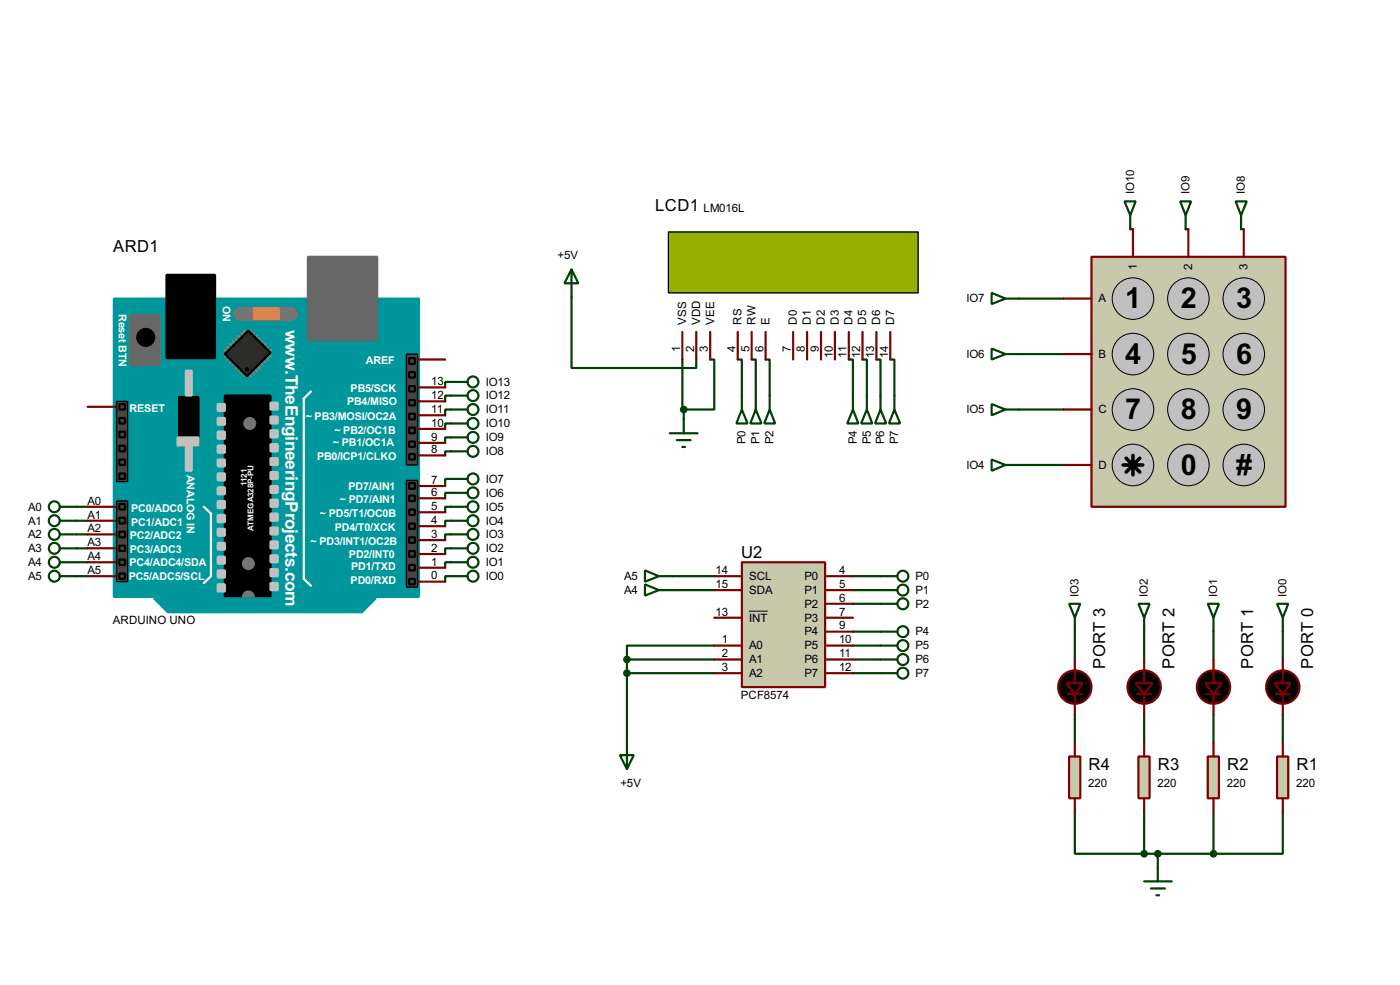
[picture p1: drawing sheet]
<svg xmlns="http://www.w3.org/2000/svg" width="256mm" height="180mm" viewBox="0 0 256 180" stroke-linecap="round" stroke-linejoin="round" font-family="sans-serif">
<g fill="none" stroke="#004000" stroke-width=".4">
<path d="M104.7 54.4v13h22.9v-1.6M186.7 54.7h8.2M207.1 42h.5M217.2 42h.5M227.4 42h.5M82.6 69.9h-1v1M82.6 72.4h-1v1.1M82.6 75h-1v1M82.6 77.5h-1v1M125 65.8v9.2h.3M125.3 75v1.8M130.1 65.8h.8v9.2h-5.6"/>
<path d="M135.2 65.8h.7v6.6M137.7 65.8h.8v6.6M140.3 65.8h.7v6.6M155.5 65.8h.8v6.6M158 65.8h.8v6.6M160.6 65.8h.7v6.6M163.1 65.8h.8v6.6M186.7 64.8h8.2M186.7 75h8.2M14 97.8h2.1M14 95.3h2.1M14 92.8h2.1"/>
<path d="M82.6 80.1h-1v1M82.6 82.6h-1v.8M82.6 87.7h-1v1.3M82.6 90.2h-1v1M82.6 92.8h-1v1M82.6 95.3h-1v1M82.6 97.8h-1v1.1M186.7 85.1h8.2M14 105.5h2.1M14 102.9h2.1M14 100.4h2.1M82.6 100.4h-1v1"/>
<path d="M82.6 102.9h-1v1M82.6 105.5h-1v1M123.2 105.5h7.7M123.2 108h7.7M130.9 118.2h-16v2.5M156.3 105.5h5M156.3 118.2h5M156.3 115.6h5M156.3 108h5M156.3 110.5h5M196.9 115.6v5.1M209.6 115.6v5.1"/>
<path d="M222.3 115.6v5.1M235 115.6v5.1M114.9 123.2h16M114.9 120.7h16M114.9 120.7v15M156.3 123.2h5M156.3 120.7h5M196.9 130.9v5M209.6 130.9v5M222.3 130.9v5M235 130.9v5M196.9 148.6v7.7h12.7"/>
<path d="M209.6 148.6v7.7M209.6 156.3h12.7M212.1 156.3v2.5M222.3 148.6v7.7M235 148.6v7.7h-12.7"/>
</g>
<path d="M20.9 54.7h55.9v54.6h-55.9z" fill="#00979c" stroke="#00979c" stroke-width=".4"/>
<g fill="#686767" stroke="#686767" stroke-width=".4">
<path d="M56.4 47h12.7v15.3h-12.7z"/>
<path d="M23.9 57.7h5.4v9.2h-5.4z"/>
</g>
<path d="M30.5 50.3h8.9v15.3h-8.9zM32.8 72.7h3.6v8.9h-3.6zM41.2 72.4h8.4v36.9h-8.4z" fill="#000" stroke="#000" stroke-width=".4"/>
<path d="M57 71.7l-1.3 1.3v33l1.3 1.2M37.4 92.8l1.3 1.2v11.5l-1.3 1.2" fill="none" stroke="#fff" stroke-width=".4"/>
<g fill="#c0c0c0" stroke="#c0c0c0" stroke-width=".4">
<path d="M49.6 73.7h1.3v1.3h-1.3z"/>
<path d="M49.6 76.3h1.3v1.2h-1.3z"/>
<path d="M49.6 78.8h1.3v1.3h-1.3z"/>
<path d="M49.6 81.3h1.3v1.3h-1.3z"/>
<path d="M49.6 83.9h1.3v1.2h-1.3z"/>
<path d="M49.6 86.4h1.3v1.3h-1.3z"/>
<path d="M49.6 89h1.3v1.2h-1.3z"/>
<path d="M49.6 91.5h1.3v1.3h-1.3z"/>
<path d="M49.6 94h1.3v1.3h-1.3z"/>
<path d="M49.6 96.6h1.3v1.2h-1.3z"/>
<path d="M49.6 99.1h1.3v1.3h-1.3z"/>
<path d="M49.6 101.7h1.3v1.2h-1.3z"/>
<path d="M49.6 104.2h1.3v1.3h-1.3z"/>
<path d="M49.6 106.7h1.3v1.3h-1.3z"/>
<path d="M39.9 74h1.3v1.2h-1.3z"/>
<path d="M39.9 76.5h1.3v1.3h-1.3z"/>
<path d="M39.9 79h1.3v1.3h-1.3z"/>
<path d="M39.9 81.6h1.3v1.3h-1.3z"/>
<path d="M39.9 84.1h1.3v1.3h-1.3z"/>
<path d="M39.9 86.7h1.3v1.2h-1.3z"/>
<path d="M39.9 89.2h1.3v1.3h-1.3z"/>
<path d="M39.9 91.7h1.3v1.3h-1.3z"/>
<path d="M39.9 94.3h1.3v1.3h-1.3z"/>
<path d="M39.9 96.8h1.3v1.3h-1.3z"/>
<path d="M39.9 99.4h1.3v1.2h-1.3z"/>
<path d="M39.9 101.9h1.3v1.3h-1.3z"/>
<path d="M39.9 104.4h1.3v1.3h-1.3z"/>
<path d="M39.9 107h1.3v1.3h-1.3z"/>
<path d="M32.6 80.1h3.8v1.5h-3.8z"/>
<path d="M34.1 67.9h1v4.5h-1z"/>
<path d="M34.1 81.6h1v4.6h-1z"/>
</g>
<circle cx="26.7" cy="61.8" r="1.55" fill="#000" stroke="#000" stroke-width=".4"/>
<path d="M44 57.5h9.4" fill="none" stroke="#757575" stroke-width="2.6"/>
<path d="M46.5 56.4h4.6v2.1h-4.6z" fill="#ff8000" stroke="#ff8000" stroke-width=".4"/>
<g fill="none" stroke="#808080" stroke-width=".45">
<path d="M41.2 64.1l.5 .5M41.7 63.6l.5 .5M41.7 64.8l-.5 .5M42.2 63l.5 .6M42.2 65.3l-.5 .5M42.7 62.5l.5 .5M42.7 65.8l-.5 .5M43.2 62l.5 .5M43.2 66.3l-.5 .6M43.7 61.5l.6 .5M43.7 66.9l-.5 .5M44.3 61l.5 .5"/>
<path d="M44.3 67.4l-.6 .5M44.8 60.5l.5 .5M44.8 67.9l-.5 .5M45.3 68.4l-.5 .5M45.5 68.4l.5 .5M46 67.9l.5 .5M46 60.5l-.5 .5M46.5 67.4l.5 .5M46.5 61l-.5 .5M47 66.9l.6 .5M47 61.5l-.5 .5M47.6 66.3l.5 .6"/>
<path d="M47.6 62l-.6 .5M48.1 65.8l.5 .5M48.1 62.5l-.5 .5M48.6 65.3l.5 .5M48.6 63l-.5 .6M49.1 64.8l.5 .5M49.1 63.6l-.5 .5M49.6 64.1l-.5 .5"/>
</g>
<path d="M41.2 64.8l4.3-4.3 4.1 4.1-4.3 4.3z" fill-rule="evenodd" fill="#2c2c2c" stroke="#000" stroke-width=".4"/>
<circle cx="45.2" cy="67.6" r=".3" fill="#000" stroke="#000" stroke-width=".18"/>
<path d="M74.5 64.8h2v20.3h-2z" fill="#464646" stroke="#000" stroke-width=".25"/>
<circle cx="45.5" cy="103.2" r="1.1" fill="#757575" stroke="#757575" stroke-width=".18"/>
<g fill="#464646" stroke="#000" stroke-width=".4">
<path d="M75 65.6h1v1h-1z"/>
<path d="M75 70.7h1v1h-1z"/>
<path d="M75 73.2h1v1h-1z"/>
<path d="M75 75.7h1v1.1h-1z"/>
<path d="M75 78.3h1v1h-1z"/>
<path d="M75 80.8h1v1h-1z"/>
<path d="M75 68.1h1v1h-1z"/>
<path d="M75 83.1h1v1h-1z"/>
</g>
<g fill="#757575" stroke="#757575" stroke-width=".18">
<circle cx="45.7" cy="77.5" r="1.1"/>
<circle cx="45.5" cy="109.3" r="1.1"/>
</g>
<path d="M28.2 109.5h40.7l-2.6 2.6h-35.5z" fill-rule="evenodd" fill="#00979c" stroke="#00979c" stroke-width=".4"/>
<g fill="#464646" stroke="#000" stroke-width=".25">
<path d="M21.4 73.5h2v14.7h-2z"/>
<path d="M74.5 87.9h2v19.6h-2z"/>
<path d="M21.4 91.7h2v14.8h-2z"/>
</g>
<g fill="#464646" stroke="#000" stroke-width=".4">
<path d="M21.9 76.5h1v1h-1z"/>
<path d="M21.9 81.6h1v1h-1z"/>
<path d="M21.9 86.7h1v1h-1z"/>
<path d="M21.9 84.1h1v1h-1z"/>
<path d="M21.9 79h1v1.1h-1z"/>
<path d="M21.9 74h1v1h-1z"/>
<path d="M75 88.4h1v1.1h-1z"/>
<path d="M75 90.7h1v1h-1z"/>
<path d="M75 93.3h1v1h-1z"/>
<path d="M75 95.8h1v1h-1z"/>
<path d="M75 98.4h1v1h-1z"/>
<path d="M75 100.9h1v1h-1z"/>
<path d="M75 103.4h1v1h-1z"/>
<path d="M75 106h1v1h-1z"/>
<path d="M21.9 92.3h1v1h-1z"/>
<path d="M21.9 94.8h1v1h-1z"/>
<path d="M21.9 97.3h1v1.1h-1z"/>
<path d="M21.9 99.9h1v1h-1z"/>
<path d="M21.9 102.4h1v1h-1z"/>
<path d="M21.9 105h1v1h-1z"/>
</g>
<g fill="none" stroke="#800000" stroke-width=".4">
<path d="M16.1 74.5h5M76.5 78.5h5.1M76.5 76h5.1M76.5 73.5h5.1M76.5 70.9h5.1M76.5 65.8h5.1M16.1 97.8h5M16.1 95.3h5M16.1 92.8h5M76.5 98.9h5.1M76.5 96.3h5.1M76.5 93.8h5.1"/>
<path d="M76.5 91.2h5.1M76.5 89h5.1M76.5 83.4h5.1M76.5 81.1h5.1M16.1 105.5h5M16.1 102.9h5M16.1 100.4h5M76.5 106.5h5.1M76.5 103.9h5.1M76.5 101.4h5.1"/>
</g>
<g fill="none" stroke="#004000" stroke-width=".4">
<path d="M82.6 69.9h3.1M82.6 72.4h3.1M82.6 75h3.1M82.6 77.5h3.1M82.6 80.1h3.1M82.6 82.6h3.1M82.6 87.7h3.1M82.6 90.2h3.1M82.6 92.8h3.1M82.6 95.3h3.1M82.6 97.8h3.1M82.6 100.4h3.1"/>
<path d="M82.6 102.9h3.1M82.6 105.5h3.1"/>
<circle cx="86.6" cy="75" r="1"/>
<circle cx="86.6" cy="72.4" r="1"/>
<circle cx="86.6" cy="69.9" r="1"/>
<circle cx="86.6" cy="77.5" r="1"/>
<circle cx="86.6" cy="97.8" r="1"/>
<circle cx="86.6" cy="90.2" r="1"/>
<circle cx="86.6" cy="95.3" r="1"/>
<circle cx="86.6" cy="82.6" r="1"/>
<circle cx="86.6" cy="87.7" r="1"/>
<circle cx="86.6" cy="92.8" r="1"/>
<circle cx="86.6" cy="80.1" r="1"/>
<circle cx="86.6" cy="105.5" r="1"/>
<circle cx="86.6" cy="100.4" r="1"/>
<circle cx="86.6" cy="102.9" r="1"/>
</g>
<path d="M122.5 42.5h45.7v11.1h-45.7z" fill="#96af00" stroke="#000" stroke-width=".25"/>
<g fill="none" stroke="#800000" stroke-width=".4">
<path d="M125 60.8v5M127.6 60.8v5M130.1 60.8v5M135.2 60.8v5M137.7 60.8v5M140.3 60.8v5M145.3 60.8v5M147.9 60.8v5M150.4 60.8v5M153 60.8v5M155.5 60.8v5M158 60.8v5"/>
<path d="M160.6 60.8v5M163.1 60.8v5"/>
</g>
<g fill="none" stroke="#004000" stroke-width=".4">
<path d="M104.7 49.3l1.3 2.6h-2.6zM104.7 49.3v5.1M122.7 79.3h5.1M125.3 76.8v2.5M135.9 75l1.1 2.5h-2.1zM135.9 72.4v2.6M138.5 75l1 2.5h-2zM138.5 72.4v2.6M141 75l1 2.5h-2zM141 72.4v2.6M156.3 75l1 2.5h-2.1zM156.3 72.4v2.6"/>
<path d="M158.8 75l1 2.5h-2zM158.8 72.4v2.6M161.3 75l1.1 2.5h-2.1zM161.3 72.4v2.6M163.9 75l1 2.5h-2zM163.9 72.4v2.6M11 97.8h3M11 95.3h3M11 92.8h3M124 80.6h2.5M125 81.8h.5M11 105.5h3"/>
<path d="M11 102.9h3M11 100.4h3"/>
<circle cx="9.9" cy="95.3" r="1"/>
<circle cx="9.9" cy="97.8" r="1"/>
<circle cx="9.9" cy="92.8" r="1"/>
<circle cx="9.9" cy="102.9" r="1"/>
<circle cx="9.9" cy="105.5" r="1"/>
<circle cx="9.9" cy="100.4" r="1"/>
</g>
<circle cx="125.2" cy="75" r=".5" fill="#004000" stroke="#004000" stroke-width=".4"/>
<path d="M200 47h35.5v45.8h-35.5z" fill="#c8c8aa" stroke="#800000" stroke-width=".4"/>
<g fill="#c0c0c0" stroke="#000" stroke-width=".18">
<circle cx="207.5" cy="54.7" r="3.8"/>
<circle cx="217.7" cy="54.7" r="3.8"/>
<circle cx="227.8" cy="54.7" r="3.8"/>
<circle cx="207.5" cy="64.8" r="3.8"/>
<circle cx="217.7" cy="64.8" r="3.8"/>
<circle cx="227.8" cy="64.8" r="3.8"/>
<circle cx="207.5" cy="75" r="3.8"/>
<circle cx="217.7" cy="75" r="3.8"/>
<circle cx="227.8" cy="75" r="3.8"/>
<circle cx="207.5" cy="85.1" r="3.8"/>
<circle cx="217.7" cy="85.1" r="3.8"/>
<circle cx="227.8" cy="85.1" r="3.8"/>
</g>
<path d="M205.8 85.1h3.6M206.3 83.9l2.5 2.5M207.6 83.4v3.5M208.8 83.9l-2.5 2.5" fill="none" stroke="#000" stroke-width=".65"/>
<path d="M194.9 54.7h5.1M207.6 42v5M217.7 42v5M227.9 42v5M194.9 64.8h5.1M194.9 75h5.1M194.9 85.1h5.1" fill="none" stroke="#800000" stroke-width=".4"/>
<g fill="none" stroke="#004000" stroke-width=".4">
<path d="M206 36.9h2.1l-1 2.5zM207.1 39.4v2.6M216.2 36.9h2l-1 2.5zM217.2 39.4v2.6M226.4 36.9h2l-1 2.5zM227.4 39.4v2.6M181.7 53.6l2.5 1.1-2.5 1zM184.2 54.7h2.5M181.7 63.8l2.5 1-2.5 1zM181.7 74l2.5 1-2.5 1zM184.2 64.8h2.5M184.2 75h2.5"/>
<path d="M181.7 84.1l2.5 1-2.5 1.1zM184.2 85.1h2.5"/>
</g>
<path d="M234 138.5h2v7.6h-2z" fill="#c8c8aa" stroke="#800000" stroke-width=".4"/>
<path d="M233.7 127.1h2.6M235 120.7v4.3M235 127.1v3.8M235 135.9v2.6M235 146.1v2.5" fill="none" stroke="#800000" stroke-width=".4"/>
<g fill="#000" stroke="#800000" stroke-width=".4">
<path d="M233.5 125h3l-1.5 2.1z"/>
<circle cx="235" cy="125.8" r="3.1"/>
</g>
<path d="M234 110.5h2l-1 2.6zM235 113.1v2.5M212.1 158.8v2.5M209.6 161.3h5.1M210.9 162.6h2.5M211.9 163.9h.5" fill="none" stroke="#004000" stroke-width=".4"/>
<path d="M221.3 138.5h2v7.6h-2z" fill="#c8c8aa" stroke="#800000" stroke-width=".4"/>
<path d="M221 127.1h2.6M222.3 120.7v4.3M222.3 127.1v3.8M222.3 135.9v2.6M222.3 146.1v2.5" fill="none" stroke="#800000" stroke-width=".4"/>
<g fill="#000" stroke="#800000" stroke-width=".4">
<path d="M220.8 125h3l-1.5 2.1z"/>
<circle cx="222.3" cy="125.8" r="3.1"/>
</g>
<path d="M221.3 110.5h2l-1 2.6zM222.3 113.1v2.5" fill="none" stroke="#004000" stroke-width=".4"/>
<path d="M208.6 138.5h2v7.6h-2z" fill="#c8c8aa" stroke="#800000" stroke-width=".4"/>
<path d="M208.3 127.1h2.6M209.6 120.7v4.3M209.6 127.1v3.8M209.6 135.9v2.6M209.6 146.1v2.5" fill="none" stroke="#800000" stroke-width=".4"/>
<g fill="#000" stroke="#800000" stroke-width=".4">
<path d="M208.1 125h3l-1.5 2.1z"/>
<circle cx="209.6" cy="125.8" r="3.1"/>
</g>
<path d="M208.6 110.5h2l-1 2.6zM209.6 113.1v2.5" fill="none" stroke="#004000" stroke-width=".4"/>
<path d="M195.9 138.5h2v7.6h-2z" fill="#c8c8aa" stroke="#800000" stroke-width=".4"/>
<path d="M195.6 127.1h2.6M196.9 120.7v4.3M196.9 127.1v3.8M196.9 135.9v2.6M196.9 146.1v2.5" fill="none" stroke="#800000" stroke-width=".4"/>
<g fill="#000" stroke="#800000" stroke-width=".4">
<path d="M195.4 125h3l-1.5 2.1z"/>
<circle cx="196.9" cy="125.8" r="3.1"/>
</g>
<path d="M195.9 110.5h2l-1 2.6zM196.9 113.1v2.5" fill="none" stroke="#004000" stroke-width=".4"/>
<g fill="#004000" stroke="#004000" stroke-width=".4">
<circle cx="222.3" cy="156.3" r=".5"/>
<circle cx="212.1" cy="156.3" r=".5"/>
<circle cx="209.6" cy="156.3" r=".5"/>
</g>
<path d="M135.9 102.9h15.3v22.9h-15.3z" fill="#c8c8aa" stroke="#800000" stroke-width=".4"/>
<g fill="none" stroke="#800000" stroke-width=".4">
<path d="M130.9 105.5h5M130.9 108h5M130.9 113.1h5M130.9 118.2h5M151.2 105.5h5.1M151.2 108h5.1M151.2 113.1h5.1M151.2 118.2h5.1M151.2 110.5h5.1M151.2 115.6h5.1M130.9 120.7h5M130.9 123.2h5"/>
<path d="M151.2 120.7h5.1M151.2 123.2h5.1"/>
</g>
<path d="M137.2 111.9h3.5" fill="none" stroke="#000" stroke-width=".18"/>
<g fill="none" stroke="#004000" stroke-width=".4">
<path d="M118.2 104.4l2.5 1.1-2.5 1zM118.2 107l2.5 1-2.5 1zM120.7 105.5h2.5M120.7 108h2.5M161.3 118.2h3.1M161.3 115.6h3.1M161.3 105.5h3.1M161.3 108h3.1M161.3 110.5h3.1M113.6 138.2h2.5l-1.2 2.6zM114.9 135.7v5.1M161.3 123.2h3.1"/>
<path d="M161.3 120.7h3.1"/>
<circle cx="165.4" cy="108" r="1"/>
<circle cx="165.4" cy="110.5" r="1"/>
<circle cx="165.4" cy="115.6" r="1"/>
<circle cx="165.4" cy="105.5" r="1"/>
<circle cx="165.4" cy="118.2" r="1"/>
<circle cx="165.4" cy="123.2" r="1"/>
<circle cx="165.4" cy="120.7" r="1"/>
</g>
<g fill="#004000" stroke="#004000" stroke-width=".4">
<circle cx="114.8" cy="123.2" r=".5"/>
<circle cx="114.8" cy="120.7" r=".5"/>
</g>
<g font-size="5.9">
<text x="206.2" y="56.4">1</text>
<text x="216.3" y="56.4">2</text>
<text x="226.5" y="56.4">3</text>
<text x="206.2" y="66.6">4</text>
<text x="216.3" y="66.6">5</text>
<text x="226.5" y="66.6">6</text>
<text x="206.2" y="76.8">7</text>
<text x="216.3" y="76.8">8</text>
<text x="226.5" y="76.8">9</text>
<text x="216.3" y="86.9">0</text>
<text x="226.5" y="86.9">#</text>
</g>
<g font-size="3.6" fill="#fff">
<text x="52.3" y="60.4" transform="rotate(90 52.3 60.4)">w</text>
<text x="52.3" y="67.7" transform="rotate(90 52.3 67.7)">.TheEngineeringProjects.com</text>
</g>
<g font-size="3.4">
<text x="120" y="38.6">LCD1</text>
<text x="20.7" y="46.2">ARD1</text>
<text x="135.8" y="102.1">U2</text>
<text x="202.5" y="122.4" transform="rotate(-90 202.5 122.4)">PORT 3</text>
<text x="215.2" y="122.4" transform="rotate(-90 215.2 122.4)">PORT 2</text>
<text x="229.6" y="122.4" transform="rotate(-90 229.6 122.4)">PORT 1</text>
<text x="240.6" y="122.4" transform="rotate(-90 240.6 122.4)">PORT 0</text>
<text x="199.4" y="141">R4</text>
<text x="212.1" y="141">R3</text>
<text x="224.8" y="141">R2</text>
<text x="237.5" y="141">R1</text>
</g>
<g font-size="2.4">
<text x="207.8" y="35.6" transform="rotate(-90 207.8 35.6)">IO10</text>
<text x="217.9" y="35.6" transform="rotate(-90 217.9 35.6)">IO9</text>
<text x="228.1" y="35.6" transform="rotate(-90 228.1 35.6)">IO8</text>
<text x="128.9" y="38.8">LM016L</text>
<text x="102.2" y="47.4">+5V</text>
<text x="208.3" y="49.4" transform="rotate(-90 208.3 49.4)">1</text>
<text x="218.4" y="49.4" transform="rotate(-90 218.4 49.4)">2</text>
<text x="228.6" y="49.5" transform="rotate(-90 228.6 49.5)">3</text>
<text x="125.7" y="59.4" transform="rotate(-90 125.7 59.4)">VSS</text>
<text x="128.3" y="59.4" transform="rotate(-90 128.3 59.4)">VDD</text>
<text x="130.8" y="59.4" transform="rotate(-90 130.8 59.4)">VEE</text>
<text x="135.9" y="59.4" transform="rotate(-90 135.9 59.4)">RS</text>
<text x="138.4" y="59.4" transform="rotate(-90 138.4 59.4)">RW</text>
<text x="141" y="59.4" transform="rotate(-90 141 59.4)">E</text>
<text x="146" y="59.4" transform="rotate(-90 146 59.4)">D0</text>
<text x="148.6" y="59.4" transform="rotate(-90 148.6 59.4)">D1</text>
<text x="151.1" y="59.4" transform="rotate(-90 151.1 59.4)">D2</text>
<text x="153.7" y="59.4" transform="rotate(-90 153.7 59.4)">D3</text>
<text x="156.2" y="59.4" transform="rotate(-90 156.2 59.4)">D4</text>
<text x="158.7" y="59.4" transform="rotate(-90 158.7 59.4)">D5</text>
<text x="161.3" y="59.4" transform="rotate(-90 161.3 59.4)">D6</text>
<text x="163.8" y="59.4" transform="rotate(-90 163.8 59.4)">D7</text>
<text x="177" y="55.4">IO7</text>
<text x="201.2" y="55.4">A</text>
<text x="124.6" y="64.4" transform="rotate(-90 124.6 64.4)">1</text>
<text x="127.2" y="64.5" transform="rotate(-90 127.2 64.5)">2</text>
<text x="129.7" y="64.5" transform="rotate(-90 129.7 64.5)">3</text>
<text x="134.8" y="64.4" transform="rotate(-90 134.8 64.4)">4</text>
<text x="137.3" y="64.4" transform="rotate(-90 137.3 64.4)">5</text>
<text x="139.9" y="64.5" transform="rotate(-90 139.9 64.5)">6</text>
<text x="144.9" y="64.5" transform="rotate(-90 144.9 64.5)">7</text>
<text x="147.5" y="64.4" transform="rotate(-90 147.5 64.4)">8</text>
<text x="150" y="64.4" transform="rotate(-90 150 64.4)">9</text>
<text x="152.6" y="65.6" transform="rotate(-90 152.6 65.6)">10</text>
<text x="155.1" y="65.5" transform="rotate(-90 155.1 65.5)">11</text>
<text x="157.6" y="65.6" transform="rotate(-90 157.6 65.6)">12</text>
<text x="160.2" y="65.6" transform="rotate(-90 160.2 65.6)">13</text>
<text x="162.7" y="65.6" transform="rotate(-90 162.7 65.6)">14</text>
<text x="177" y="65.5">IO6</text>
<text x="201.2" y="65.5">B</text>
<text x="79" y="70.5">13</text>
<text x="89" y="70.6">IO13</text>
<text x="79" y="75.6">11</text>
<text x="79" y="73">12</text>
<text x="89" y="73.1">IO12</text>
<text x="89" y="75.7">IO11</text>
<text x="177" y="75.7">IO5</text>
<text x="201.2" y="75.7">C</text>
<text x="79" y="82.9">8</text>
<text x="79" y="80.7">9</text>
<text x="79" y="78.1">10</text>
<text x="89" y="78.2">IO10</text>
<text x="89" y="80.8">IO9</text>
<text x="89" y="83.3">IO8</text>
<text x="136.6" y="81.3" transform="rotate(-90 136.6 81.3)">P0</text>
<text x="139.2" y="81.3" transform="rotate(-90 139.2 81.3)">P1</text>
<text x="141.7" y="81.3" transform="rotate(-90 141.7 81.3)">P2</text>
<text x="157" y="81.3" transform="rotate(-90 157 81.3)">P4</text>
<text x="159.5" y="81.3" transform="rotate(-90 159.5 81.3)">P5</text>
<text x="162" y="81.3" transform="rotate(-90 162 81.3)">P6</text>
<text x="164.6" y="81.3" transform="rotate(-90 164.6 81.3)">P7</text>
<text x="79" y="88.5">7</text>
<text x="89" y="88.4">IO7</text>
<text x="177" y="85.8">IO4</text>
<text x="201.2" y="85.8">D</text>
<text x="5.1" y="93.5">A0</text>
<text x="16" y="94.9">A1</text>
<text x="16" y="92.4">A0</text>
<text x="79" y="95.9">4</text>
<text x="79" y="93.4">5</text>
<text x="79" y="90.8">6</text>
<text x="89" y="90.9">IO6</text>
<text x="89" y="93.5">IO5</text>
<text x="5.1" y="101.1">A3</text>
<text x="5.1" y="98.5">A2</text>
<text x="5.1" y="96">A1</text>
<text x="16" y="100">A3</text>
<text x="16" y="97.4">A2</text>
<text x="79" y="101">2</text>
<text x="79" y="98.5">3</text>
<text x="89" y="96">IO4</text>
<text x="89" y="98.5">IO3</text>
<text x="89" y="101.1">IO2</text>
<text x="5.1" y="106.2">A5</text>
<text x="5.1" y="103.6">A4</text>
<text x="16" y="105.1">A5</text>
<text x="16" y="102.5">A4</text>
<text x="79" y="106.1">0</text>
<text x="79" y="103.5">1</text>
<text x="89" y="103.6">IO1</text>
<text x="89" y="106.2">IO0</text>
<text x="114.3" y="106.2">A5</text>
<text x="131.1" y="105.1">14</text>
<text x="131.1" y="107.6">15</text>
<text x="137.2" y="106.2">SCL</text>
<text x="147.4" y="106.2">P0</text>
<text x="153.7" y="105.1">4</text>
<text x="153.7" y="107.6">5</text>
<text x="167.7" y="106.2">P0</text>
<text x="114.3" y="108.7">A4</text>
<text x="131.1" y="112.7">13</text>
<text x="137.2" y="108.7">SDA</text>
<text x="137.2" y="113.8">INT</text>
<text x="147.4" y="108.7">P1</text>
<text x="147.4" y="111.2">P2</text>
<text x="147.4" y="113.8">P3</text>
<text x="153.7" y="110.1">6</text>
<text x="153.7" y="112.7">7</text>
<text x="167.7" y="108.7">P1</text>
<text x="167.7" y="111.2">P2</text>
<text x="197.6" y="109.2" transform="rotate(-90 197.6 109.2)">IO3</text>
<text x="210.3" y="109.2" transform="rotate(-90 210.3 109.2)">IO2</text>
<text x="223" y="109.2" transform="rotate(-90 223 109.2)">IO1</text>
<text x="235.7" y="109.2" transform="rotate(-90 235.7 109.2)">IO0</text>
<text x="20.7" y="114.2">ARDUINO UNO</text>
<text x="132.3" y="117.8">1</text>
<text x="137.2" y="118.9">A0</text>
<text x="147.4" y="116.3">P4</text>
<text x="147.4" y="118.9">P5</text>
<text x="153.7" y="115.2">9</text>
<text x="153.7" y="117.8">10</text>
<text x="167.7" y="118.9">P5</text>
<text x="167.7" y="116.3">P4</text>
<text x="132.3" y="120.3">2</text>
<text x="132.3" y="122.8">3</text>
<text x="137.2" y="121.4">A1</text>
<text x="137.2" y="123.9">A2</text>
<text x="147.4" y="121.4">P6</text>
<text x="147.4" y="123.9">P7</text>
<text x="153.7" y="120.3">11</text>
<text x="153.7" y="122.8">12</text>
<text x="167.7" y="123.9">P7</text>
<text x="167.7" y="121.4">P6</text>
<text x="135.7" y="127.9">PCF8574</text>
<text x="199.4" y="144">220</text>
<text x="212.1" y="144">220</text>
<text x="224.8" y="144">220</text>
<text x="237.5" y="144">220</text>
<text x="113.7" y="144">+5V</text>
</g>
<g font-size="2.2" fill="#fff">
<text x="21.8" y="57.5" transform="rotate(90 21.8 57.5)">Reset BTN</text>
<text x="40.8" y="56" transform="rotate(90 40.8 56)">ON</text>
<text x="64.2" y="71.8">PB5/SCK</text>
<text x="67" y="66.7">AREF</text>
<text x="23.7" y="75.4">RESET</text>
<text x="56" y="76.9">~ PB3/MOSI/OC2A</text>
<text x="63.6" y="74.1">PB4/MISO</text>
<text x="61" y="81.7">~ PB1/OC1A</text>
<text x="61.3" y="79.4">~ PB2/OC1B</text>
<text x="34.2" y="86.9" transform="rotate(90 34.2 86.9)">ANALOG IN</text>
<text x="58.1" y="84.3">PB0/ICP1/CLKO</text>
<text x="63.8" y="89.6">PD7/AIN1</text>
<text x="24" y="93.7">PC0/ADC0</text>
<text x="58.6" y="94.7">~ PD5/T1/OC0B</text>
<text x="62.3" y="92.1">~ PD7/AIN1</text>
<text x="23.8" y="101.2">PC3/ADC3</text>
<text x="23.8" y="98.7">PC2/ADC2</text>
<text x="24" y="96.2">PC1/ADC1</text>
<text x="56.9" y="99.8">~ PD3/INT1/OC2B</text>
<text x="61.3" y="97.2">PD4/T0/XCK</text>
<text x="23.6" y="106.1">PC5/ADC5/SCL</text>
<text x="23.7" y="103.6">PC4/ADC4/SDA</text>
<text x="63.9" y="102.1">PD2/INT0</text>
<text x="64.2" y="106.9">PD0/RXD</text>
<text x="64.3" y="104.3">PD1/TXD</text>
</g>
<g font-size="1.7" fill="#fff">
<text x="45.2" y="88.9" transform="rotate(-90 45.2 88.9)">1121</text>
<text x="46.5" y="97.2" transform="rotate(-90 46.5 97.2)">ATMEGA328P-PU</text>
</g>
</svg>
